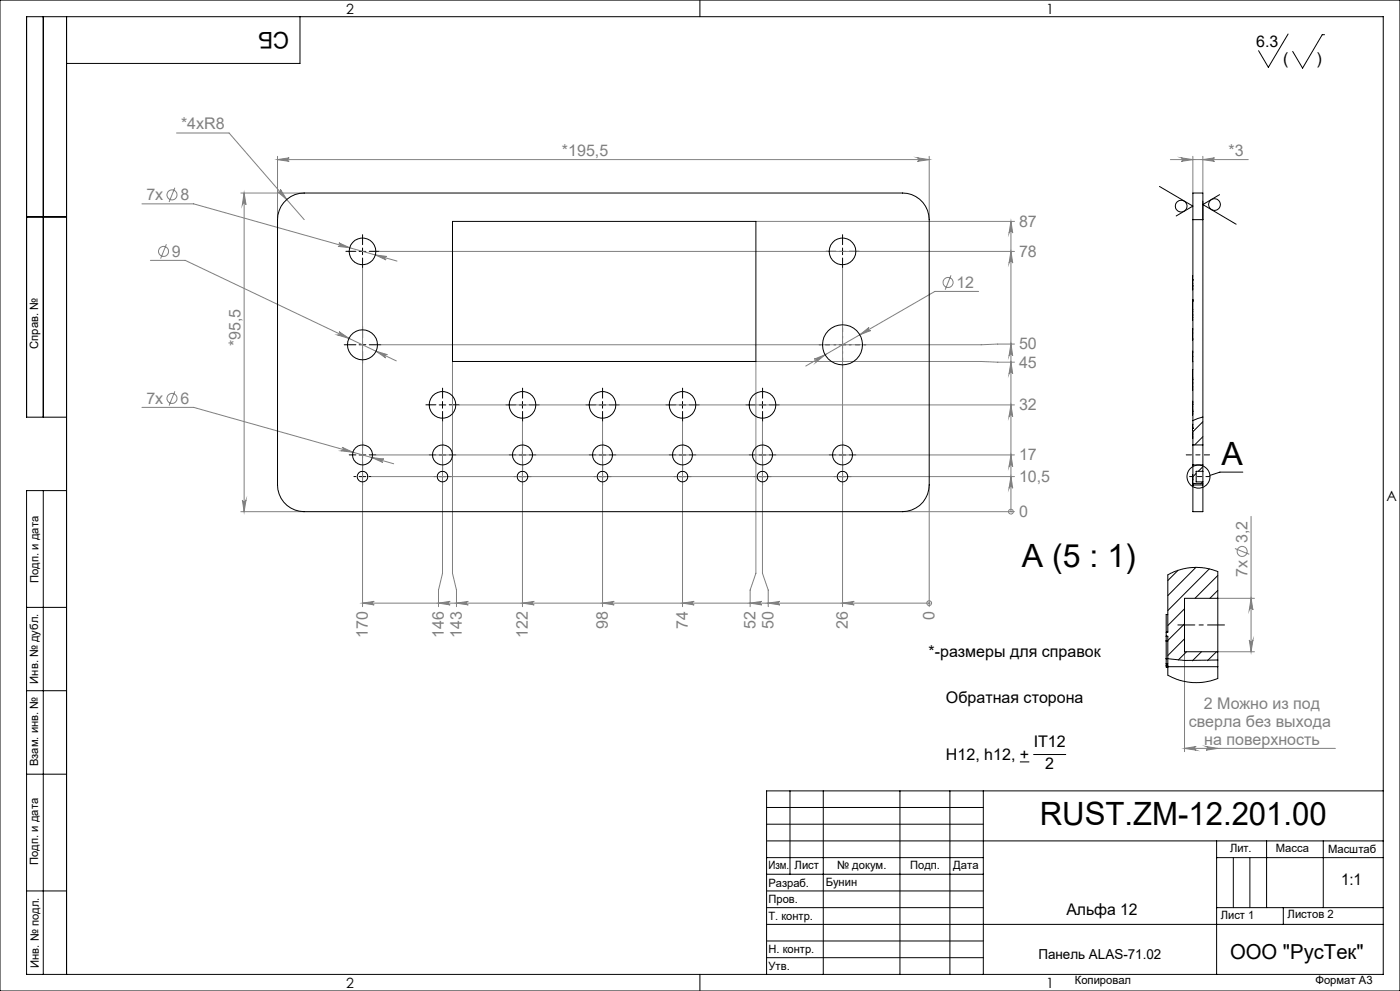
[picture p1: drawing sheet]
<svg xmlns="http://www.w3.org/2000/svg" width="420mm" height="297mm" viewBox="0 0 420 297" stroke-linecap="round" stroke-linejoin="round" font-family="sans-serif">
<g fill="none" stroke="#808080" stroke-width=".3">
<path d="M53 39.9h15.7l22.6 25.9M52.5 56.3l-1.8 4.2M72.2 57.9h19M73.2 57.9l.6 3.4a.55 .55 0 0 0-.5-.5 .55 .55 0 0 0-.6 .5zM73.2 57.9v95.4M83.3 47.8l3.4-.5a.53 .53 0 0 0-.5 .5 .53 .53 0 0 0 .5 .6zM83.3 46.8v19M83.3 47.8h195.5M83.3 57.5a.54 .54 0 0 0 .8 0 .54 .54 0 0 0 0-.7l1.9 3zM275.2 47.3l3.6 .5-3.6 .6a.53 .53 0 0 0 .6-.6 .53 .53 0 0 0-.6-.5zM278.8 46.8v19M351.1 47.8h23.4"/>
<path d="M354.4 47.3l3.5 .5-3.5 .6a.53 .53 0 0 0 .5-.6 .53 .53 0 0 0-.5-.5zM357.9 46.8v11M360.9 47.8l3.4-.5a.53 .53 0 0 0-.4 .5 .53 .53 0 0 0 .4 .6zM360.9 46.8v11M42.6 61.1h15.5l61 17.1M45.1 78h10.5l63.3 30.2M49.9 73.2l-1.7 4.3M101.7 72.8l3.2 1.5-3.5-.5a.55 .55 0 0 0 .6-.4 .55 .55 0 0 0-.3-.6zM112.6 76.4l3.5 .5a.53 .53 0 0 0-.6 .3 .53 .53 0 0 0 .3 .7zM113.8 75.3h190.5M226.8 66.4h77.5M303.3 66.4v86.9"/>
<path d="M303.3 75.3l.5 3.5a.55 .55 0 0 0-.5-.5 .55 .55 0 0 0-.6 .5zM303.3 66.4l.5 3.4a.55 .55 0 0 0-.5-.5 .55 .55 0 0 0-.6 .5zM101.7 99.4l3 2-3.4-1a.54 .54 0 0 0 .7-.3 .54 .54 0 0 0-.3-.7zM108.8 80.4v101.4M252.8 80.4v101.4M285.3 82.5l-1.7 4.3M293.6 87.3h-13.1l-38.8 22.4M52.5 117.3l-1.8 4.3M112.8 105.3l3.4 1a.55 .55 0 0 0-.7 .3 .55 .55 0 0 0 .2 .7zM135.7 108.3v63.5l1.2 5v5M244.3 107.6l3.2-1.3-2.7 2.2a.53 .53 0 0 0 .2-.7 .53 .53 0 0 0-.7-.2zM258 100.3l2.7-2.2a.53 .53 0 0 0-.2 .8 .53 .53 0 0 0 .7 .2z"/>
<path d="M303.3 108.5l.5 3.5a.55 .55 0 0 0-.5-.5 .55 .55 0 0 0-.6 .5zM303.3 103.1l.5 3.5a.55 .55 0 0 0-.5-.5 .55 .55 0 0 0-.6 .5zM304.3 108.5l-9.9-.2h-67.6v63.5l-1.8 5v5M304.3 103.1l-9.9 .2h-180.1M42.6 122.1h15.5l60 16.9M102.6 134.1l3.3 1.4-3.6-.4a.55 .55 0 0 0 .7-.4 .55 .55 0 0 0-.4-.6zM111.7 137.2l3.4 .4a.53 .53 0 0 0-.6 .4 .53 .53 0 0 0 .4 .6zM112.7 136.3h191.6M132.8 126.4v45.4l-1.2 5v5M137.8 121.4h166.5M156.7 126.4v55.4M180.8 126.4v55.4"/>
<path d="M204.8 126.4v55.4M228.7 126.4v45.4l1.8 5v5M303.3 136.3l.5 3.5a.55 .55 0 0 0-.5-.5 .55 .55 0 0 0-.6 .5zM303.3 121.4l.5 3.4a.55 .55 0 0 0-.5-.5 .55 .55 0 0 0-.6 .5zM72.2 153.3h19M72.7 149.9a.55 .55 0 0 0 .6 .5 .55 .55 0 0 0 .5-.5l-.6 3.4zM111.4 142.8h192.9M270.8 153.3h33.5M278.8 145.3v36.5M303.3 142.8l.5 3.5a.55 .55 0 0 0-.5-.5 .55 .55 0 0 0-.6 .5zM303.3 153.3h.1M375.3 154.8v40.5"/>
<path d="M365.3 179.3h11M370.5 164.4l4.3 1.7M375.3 179.3l.6 3.5a.55 .55 0 0 0-.6-.5 .55 .55 0 0 0-.5 .5zM108.8 180.8l3.5-.6a.53 .53 0 0 0-.6 .6 .53 .53 0 0 0 .6 .5zM108.8 180.8h170M131.6 180.8l3.4-.6a.53 .53 0 0 0-.5 .6 .53 .53 0 0 0 .5 .5zM136.9 180.8l3.6-.6a.53 .53 0 0 0-.6 .6 .53 .53 0 0 0 .6 .5zM156.7 180.8l3.6-.6a.53 .53 0 0 0-.6 .6 .53 .53 0 0 0 .6 .5zM180.8 180.8l3.5-.6a.53 .53 0 0 0-.5 .6 .53 .53 0 0 0 .5 .5zM204.8 180.8l3.4-.6a.53 .53 0 0 0-.5 .6 .53 .53 0 0 0 .5 .5zM225 180.8l3.5-.6a.53 .53 0 0 0-.5 .6 .53 .53 0 0 0 .5 .5zM230.5 180.8l3.5-.6a.53 .53 0 0 0-.5 .6 .53 .53 0 0 0 .5 .5z"/>
<path d="M252.8 180.8l3.5-.6a.53 .53 0 0 0-.5 .6 .53 .53 0 0 0 .5 .5zM278.8 180.8h.1M355.4 195.3v30M365.3 195.3h11M374.8 191.8a.55 .55 0 0 0 .5 .5 .55 .55 0 0 0 .6-.5l-.6 3.5zM355.4 224.3l3.4-.6a.55 .55 0 0 0-.5 .6 .55 .55 0 0 0 .5 .5zM355.4 224.3h45.2M361.8 223.7l3.5 .6-3.5 .5a.55 .55 0 0 0 .5-.5 .55 .55 0 0 0-.5-.6z"/>
<circle cx="51.6" cy="58.4" r="1.49"/>
<circle cx="49.1" cy="75.3" r="1.49"/>
<circle cx="284.4" cy="84.7" r="1.51"/>
<circle cx="51.6" cy="119.4" r="1.49"/>
<circle cx="303.3" cy="153.3" r=".71"/>
<circle cx="372.6" cy="165.3" r="1.51"/>
<circle cx="278.8" cy="180.8" r=".72"/>
</g>
<g fill="none" stroke="#000" stroke-width=".3">
<path d="M0 0h420v297h-420zM13 5v120M20 5v287M90 5v14h-70M210 0v5M386.4 10.2l-5.9 10-2.9-5M397.4 10.4h-.7l-5.9 10-3-5M347.8 55.9l10.1 5.9-5.1 2.9M365.9 58.3l-5 3 9.9 5.9M8 65h12M107.7 75.3h2M108.8 74.3v2"/>
<path d="M251.7 75.3h2.1M252.8 74.3v2M360.9 60.3v5.5M107.7 103.3h2M108.8 102.3v2M251.7 103.3h2.1M252.8 102.3v2M20 125h-12v-120h407v287h-407v-145h12M107.7 136.3h2M108.8 135.4v1.9M131.8 136.3h1.9M131.8 121.4h1.9"/>
<path d="M132.8 120.3v2M132.8 135.4v1.9M155.8 136.3h2M155.8 121.4h2M156.7 120.3v2M156.7 135.4v1.9M179.7 136.3h2.1M179.7 121.4h2.1M180.8 120.3v2M180.8 135.4v1.9M203.8 136.3h1.9M203.8 121.4h1.9"/>
<path d="M204.8 120.3v2M204.8 135.4v1.9M227.8 136.3h2M227.8 121.4h2M228.7 120.3v2M228.7 135.4v1.9M251.7 136.3h2.1M252.8 135.4v1.9M13 147v145M107.7 142.8h2M108.8 141.8v2M131.8 142.8h1.9"/>
<path d="M132.8 141.8v2M155.8 142.8h2M156.7 141.8v2M179.7 142.8h2.1M180.8 141.8v2M203.8 142.8h1.9M204.8 141.8v2M227.8 142.8h2M228.7 141.8v2M251.7 142.8h2.1M252.8 141.8v2M372.9 141.5h-6.9l-3 1"/>
<path d="M8 182h12M8 207h12M8 232h12M237 237v25M247 237v55M270 237v55M285 237v55M295 237v55M306 228.3h2.8M310.1 226.1h9.6M415 237h-185v55M230 257h65"/>
<path d="M230 242h65M230 247h65M230 252h185M365 252v40M365 257h50M370 257v15M375 257v15M380 252v20M397 252v20M8 267h12M230 262h65M230 267h65"/>
<path d="M230 272h65M230 277h185M365 272h50M385 272v5M210 292v5M230 282h65M230 287h65"/>
<circle cx="354.4" cy="61.8" r="1.75"/>
<circle cx="364.3" cy="61.3" r="1.76"/>
<circle cx="359.5" cy="142.8" r="3.5"/>
</g>
<g fill="none" stroke="#000" stroke-width=".3" stroke-dasharray="15.2 1.3 1.3 1.3">
<path d="M106.8 75.3h-3M108.8 73.3v-3M108.8 77.3v3M110.8 75.3h3M250.8 75.3h-3M252.8 73.3v-3M252.8 77.3v3M254.8 75.3h3M106.8 103.3h-3.5M108.8 101.3v-3.5M108.8 105.3v3.5M110.8 103.3h3.5"/>
<path d="M132.8 119.3v-3M156.8 119.3v-3M180.8 119.3v-3M204.8 119.3v-3M228.8 119.3v-3M106.8 136.3h-2M108.8 134.3v-2M108.8 138.3v2M110.8 136.3h2M130.8 121.3h-3M130.8 136.3h-2M132.8 123.3v3"/>
<path d="M132.8 134.3v-2M132.8 138.3v2M134.8 121.3h3M134.8 136.3h2M154.8 136.3h-2M154.8 121.3h-3M156.8 134.3v-2M156.8 138.3v2M156.8 123.3v3M158.8 136.3h2M158.8 121.3h3M178.8 121.3h-3"/>
<path d="M178.8 136.3h-2M180.8 123.3v3M180.8 134.3v-2M180.8 138.3v2M182.8 121.3h3M182.8 136.3h2M202.8 136.3h-2M202.8 121.3h-3M204.8 134.3v-2M204.8 138.3v2M204.8 123.3v3M206.8 136.3h2"/>
<path d="M206.8 121.3h3M226.8 121.3h-3M226.8 136.3h-2M228.8 123.3v3M228.8 134.3v-2M228.8 138.3v2M230.8 121.3h3M230.8 136.3h2M250.8 136.3h-2M252.8 134.3v-2M252.8 138.3v2M254.8 136.3h2"/>
<path d="M106.8 142.8h-.6M108.8 140.8v-.6M108.8 144.8v.6M110.8 142.8h.6M130.8 142.8h-.6M132.8 140.8v-.6M132.8 144.8v.6M134.8 142.8h.6M154.8 142.8h-.6M156.8 140.8v-.6M156.8 144.8v.6M158.8 142.8h.6"/>
<path d="M178.8 142.8h-.6M180.8 140.8v-.6M180.8 144.8v.6M182.8 142.8h.6M202.8 142.8h-.6M204.8 140.8v-.6M204.8 144.8v.6M206.8 142.8h.6M226.8 142.8h-.6M228.8 140.8v-.6M228.8 144.8v.6M230.8 142.8h.6"/>
<path d="M250.8 142.8h-.6M252.8 140.8v-.6M252.8 144.8v.6M254.8 142.8h.6"/>
</g>
<path d="M250.8 103.3h-5M252.8 101.3v-5M252.8 105.3v5M254.8 103.3h5" fill="none" stroke="#000" stroke-width=".3" stroke-dasharray="15.2 1.3 1.3 1.3" stroke-dashoffset="14.6"/>
<path d="M362.9 136.3h-7" fill="none" stroke="#000" stroke-width=".3" stroke-dasharray="15.2 1.3 1.3 1.3" stroke-dashoffset="13.6"/>
<path d="M362.9 142.8h-6" fill="none" stroke="#000" stroke-width=".3" stroke-dasharray="15.2 1.3 1.3 1.3" stroke-dashoffset="14.1"/>
<path d="M367.4 187.3h-14" fill="none" stroke="#000" stroke-width=".3" stroke-dasharray="15.2 1.3 1.3 1.3" stroke-dashoffset="10.1"/>
<g fill="#808080">
<path d="M303.3 142.8l.5 3.5a.55 .55 0 0 0-.5-.5 .55 .55 0 0 0-.6 .5zM303.3 136.3l.5 3.5a.55 .55 0 0 0-.5-.5 .55 .55 0 0 0-.6 .5zM303.3 121.4l.5 3.4a.55 .55 0 0 0-.5-.5 .55 .55 0 0 0-.6 .5zM303.3 108.5l.5 3.5a.55 .55 0 0 0-.5-.5 .55 .55 0 0 0-.6 .5zM303.3 103.1l.5 3.5a.55 .55 0 0 0-.5-.5 .55 .55 0 0 0-.6 .5zM303.3 75.3l.5 3.5a.55 .55 0 0 0-.5-.5 .55 .55 0 0 0-.6 .5zM303.3 66.4l.5 3.4a.55 .55 0 0 0-.5-.5 .55 .55 0 0 0-.6 .5z"/>
<path d="M252.8 180.8l3.5-.6a.53 .53 0 0 0-.5 .6 .53 .53 0 0 0 .5 .5zM230.5 180.8l3.5-.6a.53 .53 0 0 0-.5 .6 .53 .53 0 0 0 .5 .5zM225 180.8l3.5-.6a.53 .53 0 0 0-.5 .6 .53 .53 0 0 0 .5 .5zM204.8 180.8l3.4-.6a.53 .53 0 0 0-.5 .6 .53 .53 0 0 0 .5 .5zM180.8 180.8l3.5-.6a.53 .53 0 0 0-.5 .6 .53 .53 0 0 0 .5 .5zM156.7 180.8l3.6-.6a.53 .53 0 0 0-.6 .6 .53 .53 0 0 0 .6 .5zM131.6 180.8l3.4-.6a.53 .53 0 0 0-.5 .6 .53 .53 0 0 0 .5 .5zM136.9 180.8l3.6-.6a.53 .53 0 0 0-.6 .6 .53 .53 0 0 0 .6 .5zM108.8 180.8l3.5-.6a.53 .53 0 0 0-.6 .6 .53 .53 0 0 0 .6 .5z"/>
<path d="M275.2 47.3l3.6 .5-3.6 .6a.53 .53 0 0 0 .6-.6 .53 .53 0 0 0-.6-.5zM83.3 47.8l3.4-.5a.53 .53 0 0 0-.5 .5 .53 .53 0 0 0 .5 .6zM361.8 223.7l3.5 .6-3.5 .5a.55 .55 0 0 0 .5-.5 .55 .55 0 0 0-.5-.6zM355.4 224.3l3.4-.6a.55 .55 0 0 0-.5 .6 .55 .55 0 0 0 .5 .5z"/>
<path d="M112.6 76.4l3.2 1.5a.53 .53 0 0 1-.3-.7 .53 .53 0 0 1 .6-.3zM101.7 72.8a.55 .55 0 0 1 .3 .6 .55 .55 0 0 1-.6 .4l3.5 .5zM112.8 105.3l2.9 2a.55 .55 0 0 1-.2-.7 .55 .55 0 0 1 .7-.3zM101.7 99.4a.54 .54 0 0 1 .3 .7 .54 .54 0 0 1-.7 .3l3.4 1zM244.3 107.6a.53 .53 0 0 1 .6 .2 .53 .53 0 0 1-.1 .7l2.7-2.2zM258 100.3l3.2-1.2a.53 .53 0 0 1-.7-.3 .53 .53 0 0 1 .2-.7zM111.7 137.2l3.2 1.4a.53 .53 0 0 1-.4-.6 .53 .53 0 0 1 .6-.4zM102.6 134.1a.55 .55 0 0 1 .4 .6 .55 .55 0 0 1-.7 .4l3.6 .4zM83.3 57.5l2.7 2.3-1.9-3a.54 .54 0 0 1 0 .7 .54 .54 0 0 1-.8 0zM354.4 47.3l3.5 .5-3.5 .6a.53 .53 0 0 0 .5-.6 .53 .53 0 0 0-.5-.5zM360.9 47.8l3.4-.5a.53 .53 0 0 0-.4 .5 .53 .53 0 0 0 .4 .6z"/>
<path d="M72.7 149.9a.55 .55 0 0 0 .6 .5 .55 .55 0 0 0 .5-.5l-.6 3.4zM73.2 57.9l.6 3.4a.55 .55 0 0 0-.5-.5 .55 .55 0 0 0-.6 .5z"/>
<path d="M375.3 179.3l.6 3.5a.55 .55 0 0 0-.6-.5 .55 .55 0 0 0-.5 .5zM374.8 191.8a.55 .55 0 0 0 .5 .5 .55 .55 0 0 0 .6-.5l-.6 3.5z"/>
</g>
<g fill="none" stroke="#000" stroke-width=".3">
<path d="M86.1 59.7a7.6 7.6 0 0 1 5.2-1.8h179.5a8 8 0 0 1 8 7.9v79.5a8 8 0 0 1-8 8h-179.5a8 8 0 0 1-8-8v-79.5a8.1 8.1 0 0 1 2.8-6.1zM135.7 66.4h91.1v41.9h-91.1zM357.9 65.8v-7.9h3v7.9M357.9 65.8h3M357.9 65.8l-.1 62.6M360.9 65.8v67.5M357.8 90.2h.1M357.8 83.9h.1M357.8 85.1v.4M357.8 99.8v1.6M357.8 98.9v.9M357.8 94.6v.5"/>
<path d="M357.8 95.1l.1 .8M357.8 93.4v.8M357.8 94.2v.4M357.8 86.5l.1 .3M357.8 85.5l.1 .4M357.8 93.2v.4M357.8 85.6h.1M357.8 85.5h.1M357.8 85.1h.1M357.8 99.8h.1M357.8 98.9h.1M357.8 95.1h.1"/>
<path d="M357.8 94.6h.1M357.8 93.4h.1M357.8 94.2h.1M357.8 86.5h.1M357.8 89.9h.1M357.9 98.6l-.1 .3M357.9 92.8l-.1 .6M357.9 86l-.1 .5M357.9 82.7l-.1 2.4M357.9 89.8l-.1 3.1M357.8 105.7v1.1M357.8 106.8l.1 1.6"/>
<path d="M357.8 101.4l.1 .3M357.8 113.3v.5M357.8 114.6v.4M357.8 113.9v.7M357.8 115v.8M357.8 115.8v.4M357.8 101v.3M357.8 101.8h.1M357.8 113.8h.1M357.8 116.3l.1 .5M357.8 106.8h.1M357.8 105.7h.1"/>
<path d="M357.8 101.4h.1M357.8 113.3h.1M357.8 116.3h.1M357.8 115h.1M357.8 114.6h.1M357.8 115.8h.1M357.9 105.3l-.1 .4M357.9 110.8l-.1 2.5M357.8 128.4h.1M357.8 122l.1 .6M357.8 120.6v.2M357.8 120.8l.1 .3"/>
<path d="M357.8 130.2l.1 .2M357.8 124l.1 .3M357.8 128.4v1.5M357.8 130.2l.1 3.1M357.8 122.7l.1 .7M357.8 127.3v.9M357.8 130.4v.6M357.8 131.2l.1 .1M357.8 122h.1M357.8 123.3h.1M357.8 123.1h.1M357.8 120.8h.1"/>
<path d="M357.8 120.6h.1M357.8 124h.1M357.8 131.2h.1M357.8 128h.1M357.8 127.3h.1M357.9 121.2l-.1 .8M357.9 120.3l-.1 .3M357.9 128.3l-.1 .1M357.9 133.3v6M357.9 123.5l-.1 .5M357.9 130.8l-.1 .4M357.9 127.2l-.1 .1"/>
<path d="M357.9 139.3l-.1 4M357.9 129.7l-.1 .5M357.9 133.3h3M357.9 139.3h3M360.9 133.3v6M360.9 139.3v1.9M360.9 139.9l-1.4 1.3M360.9 126.4l-3 3M360.9 130.9l-2.5 2.4M360.9 125l-3 1M357.8 143.5l.1 9.8h3v-8M357.8 145.2v.1"/>
<path d="M357.8 143.5v.3M357.8 145.3h3.1M357.8 143.8v1.1M357.8 145.3h.1M357.8 145.2h.1M357.8 143.8h.1M357.9 142.2l-.1 1.3M358.8 141.9l-.9 1M360.8 144.4l-.6 .6M360.9 141.2v3.2M360.9 144.4v.9M360.9 141.2h-2.1v3.2h2.1"/>
<path d="M360.9 145l-3.1-.2v.4M353.4 170.9l-3.1 3.1M358.8 170l-8.5 8.5M362.8 170.5l-12.5 12.5M365.3 179.3v-8l-3.9-1.1-4.1-.1-3.9 .8-3.1 1.4v17.1h-.5v1.3M365.3 179.3v16M365.3 179.3h-9.9v16h9.9M365.3 172.5l-6.8 6.8M365.3 176.9l-2.3 2.4M349.8 190.7h.5v11.6l3.4 1.5 3.3 .7 2.8 .1 3.3-.5 2.2-.8v-8M349.8 198.9v.5M349.8 190.6v1.4"/>
<path d="M349.8 199.4v.4h15.5M349.8 192v5.5M349.8 199.4h.5M349.8 198.9h.5M349.8 192h.5M349.8 192.2h.5M349.8 189.4h.5M350.3 184.2h-.5v5M355.4 182.5l-5.1 5M355.4 187l-5.1 4.9M355.4 191.4l-5.1 5.1M356 195.3l-2.5 2.5"/>
<path d="M360.4 195.3l-2.7 2.7M364.9 195.3l-2.7 2.7M365.3 197.8l-9.9 .1-5.6-.6v1.6M349.8 200h.5"/>
<circle cx="108.7" cy="75.3" r="4"/>
<circle cx="252.7" cy="75.3" r="4"/>
<circle cx="108.7" cy="103.3" r="4.5"/>
<circle cx="252.8" cy="103.3" r="6"/>
<circle cx="108.8" cy="136.3" r="2.99"/>
<circle cx="132.7" cy="136.3" r="2.99"/>
<circle cx="132.8" cy="121.3" r="4"/>
<circle cx="156.7" cy="136.3" r="2.99"/>
<circle cx="156.8" cy="121.3" r="4"/>
<circle cx="180.7" cy="121.3" r="4"/>
<circle cx="180.8" cy="136.3" r="2.99"/>
<circle cx="204.7" cy="136.3" r="2.99"/>
<circle cx="204.8" cy="121.3" r="4"/>
<circle cx="228.7" cy="136.3" r="2.99"/>
<circle cx="228.8" cy="121.4" r="4"/>
<circle cx="252.8" cy="136.3" r="2.99"/>
<circle cx="108.8" cy="142.8" r="1.6"/>
<circle cx="132.7" cy="142.8" r="1.59"/>
<circle cx="156.8" cy="142.8" r="1.61"/>
<circle cx="180.8" cy="142.8" r="1.6"/>
<circle cx="204.7" cy="142.8" r="1.59"/>
<circle cx="228.8" cy="142.8" r="1.61"/>
<circle cx="252.8" cy="142.8" r="1.6"/>
</g>
<g font-size="9.6">
<text x="366.5" y="139.4">A</text>
<text x="306.6" y="169.8">A (5 : 1)</text>
<text x="311.9" y="247.3">RUST.ZM-12.201.00</text>
</g>
<text font-size="6.9" x="86.8" y="9.5" transform="rotate(-180 86.8 9.5)">СБ</text>
<text font-size="6.2" x="369" y="287.3">ООО &quot;РусТек&quot;</text>
<g font-size="4.8">
<text x="376.9" y="14.1">6.3</text>
<text x="385" y="19.3">(</text>
<text x="395" y="19.3">)</text>
<text x="278.6" y="197">*-размеры для справок</text>
<text x="283.8" y="210.6">Обратная сторона</text>
<text x="283.8" y="227.8">H12, h12, +</text>
<text x="310.1" y="224">IT12</text>
<text x="313.6" y="230.6">2</text>
<text x="402.3" y="265.3">1:1</text>
<text x="319.9" y="274.1">Альфа 12</text>
</g>
<g font-size="4.8" fill="#808080">
<text x="54.3" y="38.8">*4хR8</text>
<text x="168.6" y="46.7">*195,5</text>
<text x="368.6" y="46.7">*3</text>
<text x="43.9" y="60">7х</text>
<text x="54.1" y="60">8</text>
<text x="305.7" y="67.9">87</text>
<text x="51.6" y="76.9">9</text>
<text x="305.7" y="76.9">78</text>
<text x="286.9" y="86.2">12</text>
<text x="72.2" y="103.7" transform="rotate(-90 72.2 103.7)">*95,5</text>
<text x="305.7" y="104.7">50</text>
<text x="305.7" y="110.1">45</text>
<text x="43.9" y="121">7х</text>
<text x="54.1" y="121">6</text>
<text x="305.7" y="122.9">32</text>
<text x="305.7" y="137.9">17</text>
<text x="305.7" y="144.4">10,5</text>
<text x="305.7" y="154.9">0</text>
<text x="374.3" y="162.8" transform="rotate(-90 374.3 162.8)">3,2</text>
<text x="374.3" y="172.9" transform="rotate(-90 374.3 172.9)">7х</text>
<text x="280.4" y="185.8" transform="rotate(-90 280.4 185.8)">0</text>
<text x="110.4" y="191.2" transform="rotate(-90 110.4 191.2)">170</text>
<text x="133.2" y="191.2" transform="rotate(-90 133.2 191.2)">146</text>
<text x="138.6" y="191.2" transform="rotate(-90 138.6 191.2)">143</text>
<text x="158.4" y="191.2" transform="rotate(-90 158.4 191.2)">122</text>
<text x="182.4" y="188.5" transform="rotate(-90 182.4 188.5)">98</text>
<text x="206.4" y="188.5" transform="rotate(-90 206.4 188.5)">74</text>
<text x="226.7" y="188.5" transform="rotate(-90 226.7 188.5)">52</text>
<text x="232.1" y="188.5" transform="rotate(-90 232.1 188.5)">50</text>
<text x="254.4" y="188.5" transform="rotate(-90 254.4 188.5)">26</text>
<text x="361.2" y="212.4">2 Можно из под</text>
<text x="356.6" y="217.8">сверла без выхода</text>
<text x="361.3" y="223.2">на поверхность</text>
</g>
<g font-size="4.2">
<text x="103.8" y="4.2">2</text>
<text x="313.8" y="4.2">1</text>
<text x="415.9" y="150.2">A</text>
<text x="103.8" y="296.2">2</text>
<text x="313.8" y="296.2">1</text>
</g>
<text font-size="4.1" x="311.5" y="287.3">Панель ALAS-71.02</text>
<g font-size="3.4">
<text x="11.5" y="104.5" transform="rotate(-90 11.5 104.5)">Справ. №</text>
<text x="11.6" y="174.7" transform="rotate(-90 11.6 174.7)">Подп. и дата</text>
<text x="11.4" y="204.9" transform="rotate(-90 11.4 204.9)">Инв. № дубл.</text>
<text x="11.4" y="229.6" transform="rotate(-90 11.4 229.6)">Взам. инв. №</text>
<text x="369" y="255.5">Лит.</text>
<text x="382.8" y="255.5">Масса</text>
<text x="398.4" y="255.6">Масштаб</text>
<text x="11.4" y="259.2" transform="rotate(-90 11.4 259.2)">Подп. и дата</text>
<text x="230.5" y="260.5">Изм.</text>
<text x="238.4" y="260.4">Лист</text>
<text x="251.1" y="260.4">№ докум.</text>
<text x="273" y="260.4">Подп.</text>
<text x="286" y="260.4">Дата</text>
<text x="230.5" y="265.7">Разраб.</text>
<text x="247.7" y="265.6">Бунин</text>
<text x="230.5" y="275.7">Т. контр.</text>
<text x="230.6" y="270.7">Пров.</text>
<text x="366.2" y="275.3">Лист 1</text>
<text x="386.3" y="275.2">Листов 2</text>
<text x="230.6" y="285.7">Н. контр.</text>
<text x="11.6" y="290" transform="rotate(-90 11.6 290)">Инв. № подл.</text>
<text x="230.6" y="290.7">Утв.</text>
<text x="322.5" y="295">Копировал</text>
<text x="394.6" y="295">Формат А3</text>
</g>
</svg>
